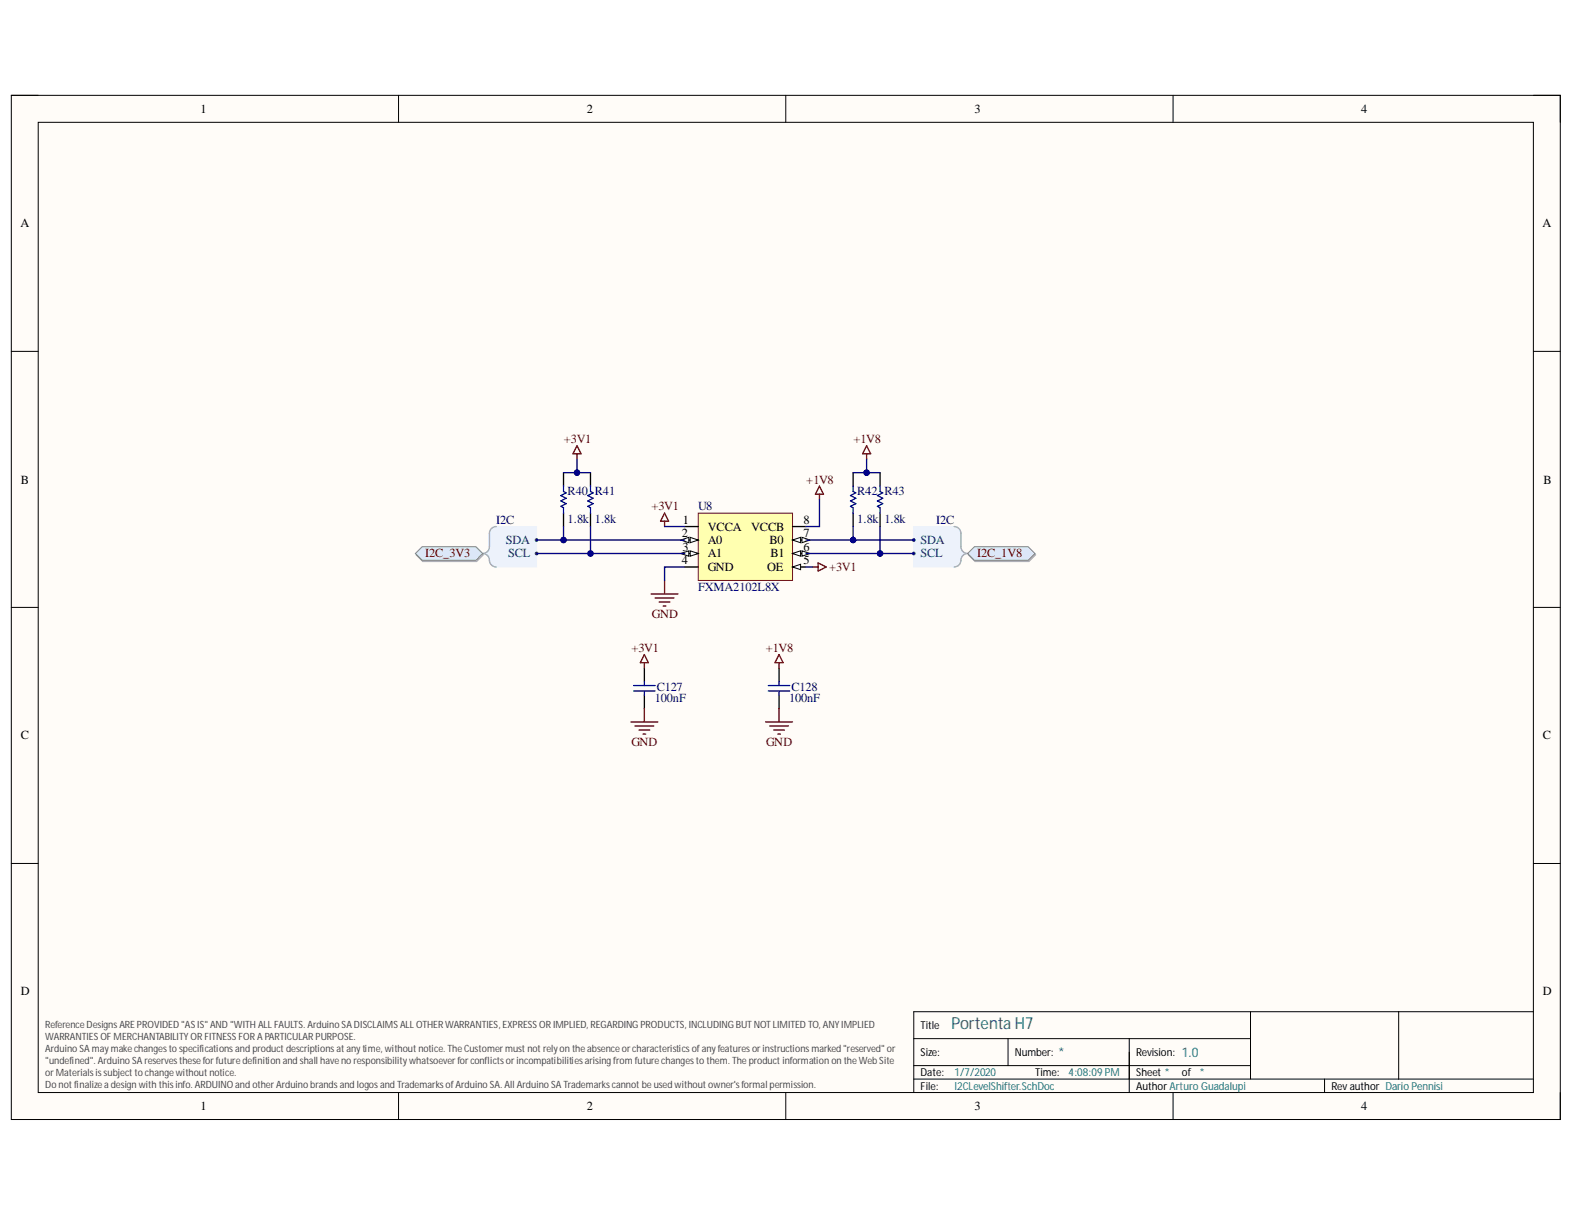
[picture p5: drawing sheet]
<svg xmlns="http://www.w3.org/2000/svg" width="279mm" height="216mm" viewBox="0 0 279 216" stroke-linecap="round" stroke-linejoin="round" font-family="sans-serif">
<path d="M2 16.9h275.1v181.9h-275.1z" fill-rule="evenodd" fill="#fffcf8"/>
<path d="M2 16.9h275.1v181.9h-275.1z" fill="none" stroke="#000" stroke-width=".18"/>
<path d="M6.8 21.7h265.6v172.3h-265.6z" fill-rule="evenodd" fill="#fffcf8"/>
<g fill="none" stroke="#000" stroke-width=".18">
<path d="M2 16.9h4.8M70.8 16.9v4.8M139.6 16.9v4.8M208.4 16.9v4.8M272.4 16.9h4.7v4.8M6.8 21.7h265.6v172.3h-265.6zM2 62.4h4.8M272.4 62.4h4.7M2 107.8h4.8M272.4 107.8h4.7M2 153.3h4.8M272.4 153.3h4.7"/>
<path d="M222.1 179.6v12M248.4 179.6v12M272.4 179.6h-110.1v14.4M70.8 194v4.8M139.6 194v4.8M162.3 184.4h59.8M162.3 191.6h110.1M162.3 189.2h59.8M179.1 184.4v4.8M200.6 184.4v9.6M208.4 194v4.8M235.3 191.6v2.4"/>
<path d="M277.1 194v4.8"/>
</g>
<path d="M100.1 83.9v2.4M100.1 91.1v2.4M104.9 83.9v2.4M104.9 91.1v2.4M151.5 83.9v2.4M151.5 91.1v2.4M156.3 83.9v2.4M156.3 91.1v2.4" fill="none" stroke="#000" stroke-width=".24"/>
<path d="M100.1 86.3v1l.5 .2-1 .5 1 .5-1 .4 1 .5-1 .5 .5 .2v1M104.9 86.3v1l.5 .2-1 .5 1 .5-1 .4 1 .5-1 .5 .5 .2v1M151.5 86.3v1l.5 .2-.9 .5 .9 .5-.9 .4 .9 .5-.9 .5 .4 .2v1M156.3 86.3v1l.5 .2-1 .5 1 .5-1 .4 1 .5-1 .5 .5 .2v1" fill="none" stroke="#00f" stroke-width=".24"/>
<path d="M102.5 79.1l.7 1.5h-1.4zM153.9 79.1l.7 1.5h-1.4zM102.5 80.6v.9M118 91.1l.8 1.4h-1.5zM118 92.5v1M145.6 86.3l.7 1.4h-1.5zM145.6 87.7v1M153.9 80.6v.9" fill="none" stroke="#800000" stroke-width=".24"/>
<path d="M87.5 93.6l.6-.1h7.2v7.2h-7.2a1.24 1.24 0 0 1-1.2-1.5l-.3-.5-.6-.4 .6-.4 .3-.5v-2.7l.2-.6z" fill-rule="evenodd" fill="#edf2fb"/>
<path d="M87.5 93.6l.6-.1h7.2v7.2h-7.2a1.24 1.24 0 0 1-1.2-1.5l-.3-.5-.6-.4 .6-.4 .3-.5v-2.7l.2-.6z" fill="none" stroke="#edf2fb" stroke-width=".18"/>
<path d="M88.1 93.5a1.2 1.2 0 0 0-1.2 1.2v2.4a1.19 1.19 0 0 1-1.2 1.2 1.36 1.36 0 0 1 1.3 1.6 1.2 1.2 0 0 0 1.1 .8" fill="none" stroke="#8f9ec9" stroke-width=".24"/>
<circle cx="95.3" cy="95.9" r=".24" fill="#003a70"/>
<circle cx="95.3" cy="95.9" r=".24" fill="none" stroke="#003a70" stroke-width=".18"/>
<circle cx="95.3" cy="98.3" r=".24" fill="#003a70"/>
<circle cx="95.3" cy="98.3" r=".24" fill="none" stroke="#003a70" stroke-width=".18"/>
<path d="M162.3 93.5h7.2l.6 .1 .4 .5 .2 .6v2.7l.3 .5 .6 .4-.6 .4-.3 .5a1.24 1.24 0 0 1-1.2 1.5h-7.2z" fill-rule="evenodd" fill="#edf2fb"/>
<path d="M162.3 93.5h7.2l.6 .1 .4 .5 .2 .6v2.7l.3 .5 .6 .4-.6 .4-.3 .5a1.24 1.24 0 0 1-1.2 1.5h-7.2z" fill="none" stroke="#edf2fb" stroke-width=".18"/>
<path d="M169.5 93.5a1.2 1.2 0 0 1 1.2 1.2v2.4a1.19 1.19 0 0 0 1.2 1.2 1.36 1.36 0 0 0-1.3 1.6 1.2 1.2 0 0 1-1.1 .8" fill="none" stroke="#8f9ec9" stroke-width=".24"/>
<circle cx="162.3" cy="95.9" r=".24" fill="#003a70"/>
<circle cx="162.3" cy="95.9" r=".24" fill="none" stroke="#003a70" stroke-width=".18"/>
<circle cx="162.3" cy="98.3" r=".24" fill="#003a70"/>
<circle cx="162.3" cy="98.3" r=".24" fill="none" stroke="#003a70" stroke-width=".18"/>
<path d="M75.1 97.3h9.6l1.2 1.2-1.2 1.2h-9.6l-1.2-1.2z" fill-rule="evenodd" fill="#bac0ca"/>
<path d="M75.1 97.3h9.6l1.2 1.2-1.2 1.2h-9.6l-1.2-1.2z" fill="none" stroke="#a6acb6" stroke-width=".18"/>
<path d="M73.8 98.3l1.2-1.2h9.5l1.2 1.2-1.2 1.2h-9.5z" fill-rule="evenodd" fill="#d5e4ff"/>
<path d="M73.8 98.3l1.2-1.2h9.5l1.2 1.2-1.2 1.2h-9.5z" fill="none" stroke="#71809b" stroke-width=".18"/>
<path d="M172 98.5l1.2-1.2h9.6l1.2 1.2-1.2 1.2h-9.6z" fill-rule="evenodd" fill="#bac0ca"/>
<path d="M172 98.5l1.2-1.2h9.6l1.2 1.2-1.2 1.2h-9.6z" fill="none" stroke="#a6acb6" stroke-width=".18"/>
<path d="M173.1 97.1h9.5l1.2 1.2-1.2 1.2h-9.5l-1.2-1.2z" fill-rule="evenodd" fill="#d5e4ff"/>
<path d="M173.1 97.1h9.5l1.2 1.2-1.2 1.2h-9.5l-1.2-1.2z" fill="none" stroke="#71809b" stroke-width=".18"/>
<path d="M114.5 118.6v2.4M138.4 118.6v2.4M114.5 123.4v2.4M138.4 123.4v2.4" fill="none" stroke="#000" stroke-width=".24"/>
<path d="M112.5 121.7h3.9M112.5 122.7h3.9M114.5 121v.7M114.5 122.7v.7M136.5 121.7h3.8M136.5 122.7h3.8M138.4 121v.7M138.4 122.7v.7" fill="none" stroke="#00f" stroke-width=".24"/>
<g fill="none" stroke="#800000" stroke-width=".24">
<path d="M114.5 117.7v.9M114.5 116.2l.7 1.5h-1.5zM138.4 116.2l.7 1.5h-1.4zM138.4 117.7v.9M112.1 128.2h4.7M112.8 128.9h3.3M113.5 129.6h1.9M114.2 130.3h.5M114.5 125.8v2.4M136 128.2h4.8M136.7 128.9h3.4M137.4 129.6h1.9"/>
<path d="M138.1 130.3h.5M138.4 125.8v2.4"/>
</g>
<path d="M124 91.1h16.8v12h-16.8z" fill-rule="evenodd" fill="#ffffb0"/>
<path d="M124 91.1h16.8v12h-16.8z" fill="none" stroke="#800000" stroke-width=".18"/>
<path d="M121.6 93.5h2.4M121.6 95.9h2.4" fill="none" stroke="#000" stroke-width=".24"/>
<path d="M122.6 95.4l1.4 .5-1.4 .5z" fill="#f8fcff"/>
<path d="M122.6 95.4l1.4 .5-1.4 .5z" fill="none" stroke="#000" stroke-width=".18"/>
<path d="M120.9 95.9l1.4-.5v1z" fill="#f8fcff"/>
<path d="M120.9 95.9l1.4-.5v1z" fill="none" stroke="#000" stroke-width=".18"/>
<path d="M121.6 98.3h2.4" fill="none" stroke="#000" stroke-width=".24"/>
<path d="M122.6 97.8l1.4 .5-1.4 .5z" fill="#f8fcff"/>
<path d="M122.6 97.8l1.4 .5-1.4 .5z" fill="none" stroke="#000" stroke-width=".18"/>
<path d="M120.9 98.3l1.4-.5v1z" fill="#f8fcff"/>
<path d="M120.9 98.3l1.4-.5v1z" fill="none" stroke="#000" stroke-width=".18"/>
<path d="M121.6 100.7h2.4M140.8 100.7h2.4" fill="none" stroke="#000" stroke-width=".24"/>
<path d="M140.8 100.7l1.4-.5v.9z" fill="#f8fcff"/>
<path d="M140.8 100.7l1.4-.5v.9z" fill="none" stroke="#000" stroke-width=".18"/>
<path d="M140.8 98.3h2.4" fill="none" stroke="#000" stroke-width=".24"/>
<path d="M140.8 98.3l1.4-.5v1z" fill="#f8fcff"/>
<path d="M140.8 98.3l1.4-.5v1z" fill="none" stroke="#000" stroke-width=".18"/>
<path d="M142.4 97.8l1.5 .5-1.5 .5z" fill="#f8fcff"/>
<path d="M142.4 97.8l1.5 .5-1.5 .5z" fill="none" stroke="#000" stroke-width=".18"/>
<path d="M140.8 95.9h2.4" fill="none" stroke="#000" stroke-width=".24"/>
<path d="M140.8 95.9l1.4-.5v1z" fill="#f8fcff"/>
<path d="M140.8 95.9l1.4-.5v1z" fill="none" stroke="#000" stroke-width=".18"/>
<path d="M142.4 95.4l1.5 .5-1.5 .5z" fill="#f8fcff"/>
<path d="M142.4 95.4l1.5 .5-1.5 .5z" fill="none" stroke="#000" stroke-width=".18"/>
<path d="M140.8 93.5h2.4" fill="none" stroke="#000" stroke-width=".24"/>
<path d="M145.3 100l1.5 .7-1.5 .7zM115.6 105.5h4.8M116.4 106.2h3.3M117.1 106.9h1.9M117.8 107.6h.5M118 103.1v2.4M144.4 100.7h.9" fill="none" stroke="#800000" stroke-width=".24"/>
<path d="M151.5 93.5v2.4" fill="none" stroke="#000080" stroke-width=".24"/>
<circle cx="151.5" cy="95.9" r=".48" fill="#000080"/>
<circle cx="151.5" cy="95.9" r=".48" fill="none" stroke="#000080" stroke-width=".18"/>
<path d="M156.3 93.5v4.8" fill="none" stroke="#000080" stroke-width=".24"/>
<circle cx="156.3" cy="98.3" r=".48" fill="#000080"/>
<circle cx="156.3" cy="98.3" r=".48" fill="none" stroke="#000080" stroke-width=".18"/>
<path d="M104.9 93.5v4.8" fill="none" stroke="#000080" stroke-width=".24"/>
<circle cx="104.9" cy="98.3" r=".48" fill="#000080"/>
<circle cx="104.9" cy="98.3" r=".48" fill="none" stroke="#000080" stroke-width=".18"/>
<path d="M102.5 83.9h2.4" fill="none" stroke="#000080" stroke-width=".24"/>
<circle cx="102.5" cy="83.9" r=".48" fill="#000080"/>
<circle cx="102.5" cy="83.9" r=".48" fill="none" stroke="#000080" stroke-width=".18"/>
<path d="M102.5 81.5v2.4h-2.4" fill="none" stroke="#000080" stroke-width=".24"/>
<circle cx="102.5" cy="83.9" r=".48" fill="#000080"/>
<circle cx="102.5" cy="83.9" r=".48" fill="none" stroke="#000080" stroke-width=".18"/>
<path d="M153.9 83.9h2.4" fill="none" stroke="#000080" stroke-width=".24"/>
<circle cx="153.9" cy="83.9" r=".48" fill="#000080"/>
<circle cx="153.9" cy="83.9" r=".48" fill="none" stroke="#000080" stroke-width=".18"/>
<path d="M153.9 81.5v2.4h-2.4" fill="none" stroke="#000080" stroke-width=".24"/>
<circle cx="153.9" cy="83.9" r=".48" fill="#000080"/>
<circle cx="153.9" cy="83.9" r=".48" fill="none" stroke="#000080" stroke-width=".18"/>
<path d="M100.1 93.5v2.4" fill="none" stroke="#000080" stroke-width=".24"/>
<circle cx="100.1" cy="95.9" r=".48" fill="#000080"/>
<circle cx="100.1" cy="95.9" r=".48" fill="none" stroke="#000080" stroke-width=".18"/>
<path d="M95.3 98.3h26.3" fill="none" stroke="#000080" stroke-width=".24"/>
<circle cx="104.9" cy="98.3" r=".48" fill="#000080"/>
<circle cx="104.9" cy="98.3" r=".48" fill="none" stroke="#000080" stroke-width=".18"/>
<path d="M95.3 95.9h26.3" fill="none" stroke="#000080" stroke-width=".24"/>
<circle cx="100.1" cy="95.9" r=".48" fill="#000080"/>
<circle cx="100.1" cy="95.9" r=".48" fill="none" stroke="#000080" stroke-width=".18"/>
<path d="M143.2 98.3h19.1" fill="none" stroke="#000080" stroke-width=".24"/>
<circle cx="156.3" cy="98.3" r=".48" fill="#000080"/>
<circle cx="156.3" cy="98.3" r=".48" fill="none" stroke="#000080" stroke-width=".18"/>
<path d="M143.2 95.9h19.1" fill="none" stroke="#000080" stroke-width=".24"/>
<circle cx="151.5" cy="95.9" r=".48" fill="#000080"/>
<circle cx="151.5" cy="95.9" r=".48" fill="none" stroke="#000080" stroke-width=".18"/>
<path d="M118 93.5h3.6M145.6 88.7v4.8h-2.4M121.6 100.7h-3.6v2.4M143.2 100.7h1.2" fill="none" stroke="#000080" stroke-width=".24"/>
<text font-size="3" fill="#0a7271" x="169" y="182.6">PortentaH7</text>
<g font-size="2.4" fill="#0a7271">
<text x="188" y="187.6">*</text>
<text x="209.9" y="187.6">1.0</text>
</g>
<g font-size="2.2">
<text x="35.6" y="20">1</text>
<text x="104.2" y="20">2</text>
<text x="173.1" y="20">3</text>
<text x="241.8" y="20">4</text>
<text x="3.6" y="40.3">A</text>
<text x="274" y="40.3">A</text>
<text x="3.7" y="85.8">B</text>
<text x="274.2" y="85.8">B</text>
<text x="121.1" y="95.4">2</text>
<text x="121.3" y="93">1</text>
<text x="125.7" y="94.2">VCCA</text>
<text x="133.4" y="94.2">VCCB</text>
<text x="142.7" y="95.4">7</text>
<text x="142.7" y="93">8</text>
<text x="121.1" y="100.1">4</text>
<text x="121.2" y="97.8">3</text>
<text x="125.7" y="96.6">A0</text>
<text x="125.7" y="99">A1</text>
<text x="125.7" y="101.3">GND</text>
<text x="136.3" y="101.3">OE</text>
<text x="136.7" y="96.6">B0</text>
<text x="136.9" y="99">B1</text>
<text x="142.7" y="100.1">5</text>
<text x="142.7" y="97.8">6</text>
<text x="3.7" y="131.3">C</text>
<text x="274.1" y="131.3">C</text>
<text x="3.7" y="176.7">D</text>
<text x="274.1" y="176.7">D</text>
<text x="35.6" y="197.1">1</text>
<text x="104.2" y="197.1">2</text>
<text x="173.1" y="197.1">3</text>
<text x="241.8" y="197.1">4</text>
</g>
<g font-size="2.2" fill="#800000">
<text x="100.2" y="78.7">+3V1</text>
<text x="151.6" y="78.7">+1V8</text>
<text x="143.2" y="85.8">+1V8</text>
<text x="115.7" y="90.6">+3V1</text>
<text x="75.5" y="99">I2C_3V3</text>
<text x="147.3" y="101.3">+3V1</text>
<text x="173.6" y="99">I2C_1V8</text>
<text x="115.8" y="109.7">GND</text>
<text x="112.2" y="115.7">+3V1</text>
<text x="136" y="115.7">+1V8</text>
<text x="112.2" y="132.5">GND</text>
<text x="136.1" y="132.5">GND</text>
</g>
<g font-size="2.2" fill="#000080">
<text x="100.8" y="88">R40 R41</text>
<text x="152.3" y="88">R42 R43</text>
<text x="88.1" y="93">I2C</text>
<text x="100.8" y="92.8">1.8k</text>
<text x="105.7" y="92.8">1.8k</text>
<text x="124" y="90.6">U8</text>
<text x="152.3" y="92.8">1.8k</text>
<text x="157.1" y="92.8">1.8k</text>
<text x="166.3" y="93">I2C</text>
<text x="124" y="105">FXMA2102L8X</text>
<text x="116.3" y="124.7">100nF</text>
<text x="116.6" y="122.6">C127</text>
<text x="140.2" y="124.7">100nF</text>
<text x="140.6" y="122.6">C128</text>
</g>
<g font-size="2.2" fill="#003a70">
<text x="89.8" y="96.6">SDA</text>
<text x="90.3" y="99">SCL</text>
<text x="163.5" y="96.6">SDA</text>
<text x="163.5" y="99">SCL</text>
</g>
<g font-size="1.9">
<text x="163.5" y="182.6">Title</text>
<text x="163.5" y="187.4">Size:</text>
<text x="163.5" y="191">Date:</text>
<text x="180.3" y="187.4">Number:</text>
<text x="183.9" y="191">Time:</text>
<text x="201.8" y="187.4">Revision:</text>
<text x="201.8" y="191">Sheet*</text>
<text x="209.9" y="191">of *</text>
<text x="163.5" y="193.5">File:</text>
<text x="201.8" y="193.5">AuthorArturo Guadalupi</text>
<text x="236.5" y="193.5">Revauthor Dario Pennisi</text>
</g>
<g font-size="1.9" fill="#0a7271">
<text x="169.5" y="191">1/7/2020</text>
<text x="189.8" y="191">4:08:09PM</text>
<text x="169.5" y="193.5">I2CLevelShifter.SchDoc</text>
</g>
<g font-size="1.8" fill="#434343">
<text x="8" y="182.5">ReferenceDesignsAREPROVIDED&quot;ASIS&quot; AND&quot;WITHALLFAULTS. ArduinoSADISCLAIMSALLOTHERWARRANTIES, EXPRESSORIMPLIED, REGARDINGPRODUCTS, INCLUDINGBUTNOTLIMITEDTO, ANYIMPLIED</text>
<text x="8" y="184.7">WARRANTIESOFMERCHANTABILITYORFITNESSFORAPARTICULARPURPOSE.</text>
<text x="8" y="186.8">ArduinoSAmaymakechangestospecificationsandproductdescriptionsatanytime, w</text>
<text x="8" y="189">&quot;undefined&quot;. ArduinoSAreservestheseforfuturedefinitionandshall havenoresponsibilityw</text>
<text x="8" y="191.1">orMaterialsissubjecttochangew</text>
<text x="32.5" y="191.1">ithoutnotice.</text>
<text x="69.6" y="186.8">ithoutnotice. TheCustomermustnotrelyontheabsenceorcharacteristicsofanyfeaturesorinstructionsmarked&quot;reserved&quot; or</text>
<text x="73.9" y="189">hatsoeverforconflictsorincompatibilitiesarisingfromfuturechangestothem. TheproductinformationontheWebSite</text>
<text x="8" y="193.2">Donotfinalizeadesignw</text>
<text x="25.9" y="193.2">iththisinfo. ARDUINOandotherArduinobrandsandlogosandTrademarksofArduinoSA. All ArduinoSATrademarkscannotbeusedw</text>
<text x="121.1" y="193.2">ithoutow</text>
<text x="128" y="193.2">ner'sformal permission.</text>
</g>
</svg>
